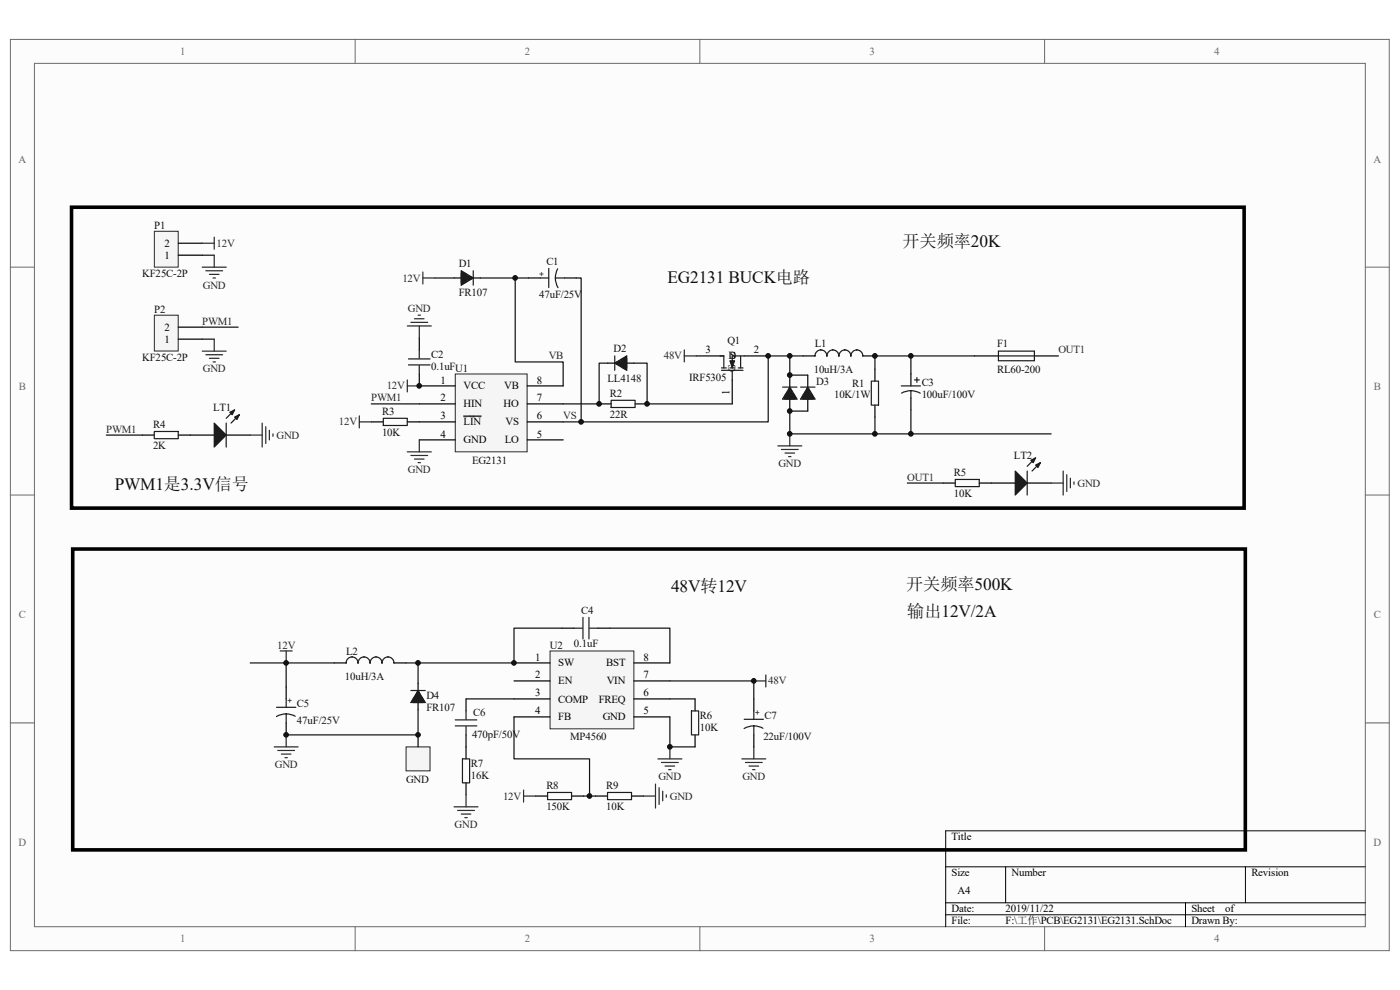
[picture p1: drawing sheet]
<svg xmlns="http://www.w3.org/2000/svg" width="297mm" height="210mm" viewBox="0 0 297 210" stroke-linecap="round" stroke-linejoin="round" font-family="sans-serif">
<path d="M2.2 8.4h292.5v193.3h-292.5z" fill="#fcfcfc"/>
<path d="M2.2 8.4h292.5v193.3h-292.5z" fill="none" stroke="#6a6a6a" stroke-width=".21"/>
<path d="M7.3 13.5h282.3v183.1h-282.3z" fill="#fcfcfc"/>
<g fill="none" stroke="#6a6a6a" stroke-width=".21">
<path d="M7.3 13.4h282.3v183.2h-282.3zM75.3 8.3v5.1M148.5 8.3v5.1M221.6 8.3v5.1M2.2 56.7h5.1M289.7 56.7h5M2.2 105h5.1M289.7 105h5M2.2 153.3h5.1M289.7 153.3h5M75.3 196.6v5.1M148.5 196.6v5.1"/>
<path d="M221.6 196.6v5.1"/>
</g>
<path d="M289.7 176.2h-89.1v20.4M200.6 183.9h89.1M200.6 191.5h89.1M200.6 194h89.1M213.3 183.9v7.6M251.5 191.5v5.1M264.2 183.9v7.6" fill="none" stroke="#000" stroke-width=".21"/>
<path d="M96.6 79.4h15.2v16.4h-15.2z" fill="#f5f5f5"/>
<path d="M96.6 79.3h15.2v16.5h-15.2z" fill="none" stroke="#262626" stroke-width=".21"/>
<g fill="none" stroke="#000" stroke-width=".25">
<path d="M96.3 59h1.5M100.4 59h1.5M88.9 79.3v2.6h7.7M88.9 71.7v2.5M128.9 77h1.5M133 77h1.5M147.7 75.5h5.1M157.9 75.5h5.1M170.3 75.5h2.6M183.1 75.5h2.5M185.6 78.3v2.5M193.2 79.3v2.6"/>
<path d="M206.7 75.5h5.1M219.4 75.5h5.1M30.2 92.3h2.5M37.8 92.3h7.6M48 92.3h5.1M78.8 89.5h2.5M86.4 89.5h10.2M88.9 93.3h7.7M88.9 85.7h7.7M98.4 88.3h3.7M111.8 81.9h7.7M111.8 93.3h7.7"/>
<path d="M111.8 89.5h7.7M111.8 85.7h7.7M127.1 85.7h2.5M134.7 85.7h2.6M155.3 80.6v5.1M185.6 85.9v2.6M193.2 84.4v2.5M200.1 102.5h2.6M207.7 102.5h7.7M217.9 102.5h5.1"/>
</g>
<g fill="none" stroke="#1c1c1c" stroke-width=".25">
<path d="M97.8 57.4l2.6 1.6-2.6 1.5zM100.4 57.4v3.1M86.7 77.4h4.5M86.7 76.1h4.5M88.9 74.2v1.8M88.9 77.5v1.8M130.4 77l2.6-1.5v3.1zM130.4 75.5v3.1M152.8 75.5h.8v2.5M153 78.6h4.6M153 78h1.1M154.8 78h1"/>
<path d="M155.3 78.6v2M156.6 78h1M157.1 75.5v2.5M157.9 75.5h-2.6v2.5M175.4 75.5a1.26 1.26 0 0 0-1.2-1.3 1.26 1.26 0 0 0-1.3 1.3M178 75.5a1.26 1.26 0 0 0-1.3-1.3 1.26 1.26 0 0 0-1.3 1.3M180.5 75.5a1.26 1.26 0 0 0-1.2-1.3h-.1a1.26 1.26 0 0 0-1.2 1.3M183 75.5a1.26 1.26 0 0 0-1.2-1.3 1.26 1.26 0 0 0-1.3 1.3M211.8 75.5h7.6M211.8 74.5h7.6v2h-7.6zM32.7 91.5h5.1v1.6h-5.1zM48 89.7v5.1"/>
<path d="M49.8 86.9l-1.8 1.8M50.8 88l-1.8 1.7M81.3 88.7h5.1v1.6h-5.1zM129.6 84.9h5.1v1.5h-5.1zM184.8 80.8h1.6v5.1h-1.6zM191.2 81.9h4.1M193.2 82.9v1.5M193.2 82.9l1.3 .2 .7 .3M193.2 82.9l-.8 .1-1.1 .4M194 80.6h1M194.5 80.1v1M217.9 99.9v5.1"/>
<path d="M219.7 97.1l-1.8 1.8M220.7 98.1l-1.8 1.8M202.7 101.7h5v1.5h-5z"/>
</g>
<g fill="none" stroke="#262626" stroke-width=".25">
<path d="M89.7 57.7v2.5M89.7 59h2.6M86.4 69.1h5.1M87.2 68.4h3.5M87.9 67.6h2.1M88.7 66.9h.5M88.9 69.1v2.6M145.2 74.2v2.6M145.2 75.5h2.5M53.1 92.3h2.5M55.6 89.7v5.1M56.4 90.5v3.6"/>
<path d="M57.1 91.3v2M57.9 92v.5M76.2 88.2v2.6M76.2 89.5h2.6M86.4 80.6v2.5M86.4 81.9h2.5M86.4 95.9h5.1M87.2 96.6h3.5M87.9 97.4h2.1M88.7 98.1h.5M88.9 93.3v2.6M165 94.6h5.1"/>
<path d="M165.8 95.3h3.5M166.5 96.1h2.1M167.3 96.9h.5M167.5 92v2.6"/>
</g>
<g fill="none" stroke="#0e0e0e" stroke-width=".25">
<path d="M92.3 59h4M101.9 59h10.2M109.3 59v17.8h10.2v5.1M128.9 77h-1.8v8.7h-7.6M134.5 77h2.8v8.7h18M170.3 75.5h-7.3v14h-39.7M193.2 75.5h-7.6v2.8M206.7 75.5h-13.5v3.8M22.6 92.3h7.6M78.8 85.7h10.1M193.2 86.9v5.1h-7.6v-3.5M193.2 92h29.8"/>
<path d="M192.5 102.5h7.6"/>
</g>
<path d="M154.8 76.5h1l-.5 1.5z" fill="#1c1c1c" stroke="#1c1c1c" stroke-width=".21"/>
<path d="M98.1 57.9v2.1M98.6 58.2v1.5M98.9 58.5v1M99.4 58.7v.5M99.4 59h.5M130.9 77h.5M131.4 76.8v.5M131.9 76.5v1M132.2 76.3v1.5M132.7 76v2" fill="none" stroke="#1c1c1c" stroke-width=".76"/>
<g fill="#1c1c1c" stroke="#1c1c1c" stroke-width=".25">
<path d="M45.4 89.7l2.6 2.6-2.6 2.5z"/>
<path d="M49.8 88.5l1-.5-.5 1z"/>
<path d="M48.8 87.5l1-.6-.5 1.1z"/>
<path d="M215.4 99.9l2.5 2.6-2.5 2.5z"/>
<path d="M219.7 98.6l1-.5-.5 1.1z"/>
<path d="M218.7 97.6l1-.5-.5 1z"/>
</g>
<path d="M15.2 44h248.7v63.8h-248.7z" fill="none" stroke="#000" stroke-width=".76"/>
<path d="M32.8 66.9h5v7.6h-5z" fill="#f5f5f5"/>
<path d="M32.7 66.9h5.1v7.6h-5.1z" fill="none" stroke="#262626" stroke-width=".21"/>
<path d="M37.8 71.9h5.1M37.8 69.4h5.1" fill="none" stroke="#000" stroke-width=".25"/>
<path d="M42.9 69.4h7.6M42.9 71.9h2.5" fill="none" stroke="#0e0e0e" stroke-width=".25"/>
<path d="M42.9 74.5h5.1M43.7 75.2h3.5M44.4 76h2.1M45.2 76.8h.5M45.4 71.9v2.6M225.5 99.9v5.1M223 102.5h2.5M226.3 100.7v3.5M227.1 101.4v2.1M227.8 102.2v.5" fill="none" stroke="#262626" stroke-width=".25"/>
<path d="M32.8 49.1h5v7.6h-5z" fill="#f5f5f5"/>
<path d="M32.7 49.1h5.1v7.6h-5.1z" fill="none" stroke="#262626" stroke-width=".21"/>
<path d="M37.8 54.1h5.1M37.8 51.6h5.1" fill="none" stroke="#000" stroke-width=".25"/>
<path d="M42.9 54.1h2.5" fill="none" stroke="#0e0e0e" stroke-width=".25"/>
<path d="M42.9 56.7h5.1M42.9 51.6h2.5M43.7 57.4h3.5M44.4 58.2h2.1M45.2 59h.5M45.4 50.3v2.6M45.4 54.1v2.6" fill="none" stroke="#262626" stroke-width=".25"/>
<path d="M116.7 138.1h17.8v16.5h-17.8z" fill="#f5f5f5"/>
<path d="M116.7 138.1h17.8v16.5h-17.8z" fill="none" stroke="#262626" stroke-width=".21"/>
<g fill="none" stroke="#000" stroke-width=".25">
<path d="M119.2 133.2h2.6M126.8 133.2h2.6M60.7 145.7v2.6M60.7 153.3v2.6M70.9 140.6h2.5M83.6 140.6h2.5M88.7 144.9v1.6M88.7 149v1.5M98.9 148.3v2.5M98.9 155.9v5.1M109 140.6h7.7M109 152.1h7.7"/>
<path d="M109 148.3h7.7M109 144.4h7.7M134.5 140.6h7.6M134.5 152.1h7.6M134.5 148.3h7.6M134.5 144.4h7.6M147.5 148.3v2.5M147.5 155.9v2.5M159.9 148.3v2.5M159.9 155.9v2.5M98.9 166.1v2.5M113.6 168.9h2.6"/>
<path d="M121.3 168.9h2.5M126.3 168.9h2.6M134 168.9h2.5"/>
</g>
<g fill="none" stroke="#1c1c1c" stroke-width=".25">
<path d="M121.8 133.2h1.7M123.7 131v4.5M124.9 131v4.5M125.1 133.2h1.7M58.7 150h4M60.7 148.3v1.7M60.7 151.6v1.7M62.6 151.9l-1.1-.4-.8-.1-1.3 .2-.8 .4M75.9 140.6a1.26 1.26 0 0 0-1.2-1.2 1.26 1.26 0 0 0-1.3 1.2M78.5 140.6a1.26 1.26 0 0 0-1.3-1.2 1.26 1.26 0 0 0-1.2 1.2M81 140.6a1.26 1.26 0 0 0-1.2-1.2 1.26 1.26 0 0 0-1.3 1.2M83.6 140.6a1.26 1.26 0 0 0-1.3-1.2 1.26 1.26 0 0 0-1.2 1.2"/>
<path d="M87.2 146.5h3M88.7 146.5l1.5 2.5h-3zM96.6 152.7h4.6M96.6 154h4.6M98.9 150.8v1.8M98.9 154.1v1.8M146.7 150.8h1.5v5.1h-1.5zM157.9 152.6h4.1M159.9 150.8v1.8M159.9 154.1v1.8M161.8 154.5l-1.1-.4-.8-.1-1.3 .2-.7 .3M98.1 161h1.5v5.1h-1.5z"/>
<path d="M116.2 168.1h5.1v1.5h-5.1zM128.9 168.1h5.1v1.5h-5.1z"/>
</g>
<path d="M87.7 148.8h2M87.9 148.3h1.6M88.2 148h1M88.4 147.5h.5M88.7 147v.5" fill="none" stroke="#1c1c1c" stroke-width=".76"/>
<path d="M119.2 133.2h-10.2v7.4h-22.9M129.4 133.2h12.7v7.4M53.1 140.6h17.8M60.7 140.6v5.1M88.7 150.5v5.4h-28M88.7 140.6v4.3M98.9 148.3h10.1M109 152.1v8.9h16.1v7.9h-1.3M142.1 144.4h17.8v3.9M142.1 152.1v6.3h5.4M142.1 148.3h5.4M125.1 168.9h1.2" fill="none" stroke="#0e0e0e" stroke-width=".25"/>
<g fill="none" stroke="#262626" stroke-width=".25">
<path d="M59.4 138.1h2.6M60.7 138.1v2.5M58.2 158.4h5.1M58.9 159.2h3.6M59.7 160h2M60.7 155.9v2.5M142.1 158.4v2.6M159.9 144.4h2.6M159.9 158.4v2.6M162.5 143.2v2.5M60.5 160.7h.5M96.3 171.1h5.1"/>
<path d="M97.1 171.9h3.5M97.8 172.7h2.1M98.6 173.4h.5M98.9 168.6v2.5M111.1 168.9h2.5M111.1 167.6v2.5M136.5 168.9h2.6M139.1 166.3v5.1M139.6 161h5.1M139.8 167.1v3.5M140.3 161.7h3.6M140.6 167.8v2.1"/>
<path d="M141.1 162.5h2M141.3 168.6v.5M141.9 163.3h.5M157.4 161h5.1M158.1 161.7h3.6M158.9 162.5h2M159.7 163.3h.5"/>
</g>
<path d="M86.2 158.5h5v5h-5z" fill="#f5f5f5"/>
<path d="M86.1 158.4h5.1v5.1h-5.1z" fill="none" stroke="#262626" stroke-width=".21"/>
<path d="M112.1 59h2.5M119.7 59h2.6M167.5 79.6v2.5M171.4 79.6v2.5M167.5 84.7v2.5M171.4 84.7v2.5M88.7 155.9v2.5" fill="none" stroke="#000" stroke-width=".25"/>
<path d="M15.4 116.5h248.8v63.8h-248.8z" fill="none" stroke="#000" stroke-width=".76"/>
<path d="M114.6 59h1.8M116.4 56.9v4.1M117.9 59h1.8M118.3 57l-.4 1.2-.1 .8 .2 1.2 .4 .8M166 82.1h3.1M167.5 82.1l1.6 2.6h-3.1zM169.8 82.1h3.1M171.4 82.1l1.5 2.6h-3.1z" fill="none" stroke="#1c1c1c" stroke-width=".25"/>
<path d="M122.3 59h1v30.5h-3.8M167.5 75.5v4.1h3.9M171.4 87.2h-3.9v4.8h18.1" fill="none" stroke="#0e0e0e" stroke-width=".25"/>
<path d="M166.5 84.4h2.1M166.8 83.9h1.5M167 83.6h1.1M167.3 83.1h.5M167.5 82.6v.5M170.3 84.4h2.1M170.6 83.9h1.5M170.9 83.6h1M171.1 83.1h.5M171.4 82.6v.5" fill="none" stroke="#1c1c1c" stroke-width=".76"/>
<g fill="#0e0e0e" stroke="#0e0e0e" stroke-width=".21">
<circle cx="60.7" cy="155.9" r=".5"/>
<circle cx="60.7" cy="140.6" r=".5"/>
<circle cx="88.7" cy="155.9" r=".5"/>
<circle cx="88.7" cy="140.6" r=".5"/>
<circle cx="88.9" cy="81.8" r=".5"/>
<circle cx="109" cy="140.6" r=".5"/>
<circle cx="109.3" cy="59" r=".5"/>
<circle cx="123.3" cy="89.5" r=".5"/>
<circle cx="125.1" cy="168.8" r=".5"/>
<circle cx="127.1" cy="85.7" r=".5"/>
<circle cx="137.3" cy="85.7" r=".5"/>
<circle cx="142.1" cy="158.4" r=".5"/>
<circle cx="159.9" cy="144.4" r=".5"/>
<circle cx="163" cy="75.5" r=".5"/>
<circle cx="167.5" cy="92" r=".5"/>
<circle cx="167.5" cy="87.2" r=".5"/>
<circle cx="167.5" cy="79.6" r=".5"/>
<circle cx="167.5" cy="75.5" r=".5"/>
<circle cx="185.6" cy="92" r=".5"/>
<circle cx="185.6" cy="75.5" r=".5"/>
<circle cx="193.2" cy="92" r=".5"/>
<circle cx="193.2" cy="75.5" r=".5"/>
</g>
<g font-size="3.7" fill="#0e0e0e">
<text x="141.6" y="59.9">EG2131 BUCK电路</text>
<text x="24.3" y="104">PWM1是3.3V信号</text>
<text x="142.4" y="125.6">48V转12V</text>
</g>
<g font-size="3.6" fill="#0e0e0e">
<text x="191.4" y="52.3">开关频率20K</text>
<text x="192.2" y="125.1">开关频率500K</text>
<text x="192.5" y="130.9">输出12V/2A</text>
</g>
<g font-size="2.3" fill="#696969">
<text x="38.2" y="11.6">1</text>
<text x="111.4" y="11.6">2</text>
<text x="184.5" y="11.6">3</text>
<text x="257.6" y="11.6">4</text>
<text x="4" y="34.5">A</text>
<text x="291.4" y="34.5">A</text>
<text x="4" y="82.8">B</text>
<text x="291.4" y="82.8">B</text>
<text x="4" y="131.2">C</text>
<text x="291.4" y="131.2">C</text>
<text x="4" y="179.5">D</text>
<text x="291.4" y="179.5">D</text>
<text x="38.2" y="199.9">1</text>
<text x="111.4" y="199.9">2</text>
<text x="184.5" y="199.9">3</text>
<text x="257.6" y="199.9">4</text>
</g>
<g font-size="2.3" fill="#0e0e0e">
<text x="32.7" y="48.5">P1</text>
<text x="30.2" y="58.7">KF25C-2P</text>
<text x="97.3" y="56.7">D1</text>
<text x="115.9" y="56.2">C1</text>
<text x="97.3" y="62.8">FR107</text>
<text x="114.4" y="63.3">47uF/25V</text>
<text x="32.7" y="66.3">P2</text>
<text x="30.2" y="76.5">KF25C-2P</text>
<text x="91.5" y="76">C2</text>
<text x="130.1" y="74.7">D2</text>
<text x="154.3" y="72.9">Q1</text>
<text x="172.9" y="73.7">L1</text>
<text x="211.5" y="73.7">F1</text>
<text x="91.5" y="78.5">0.1uFU1</text>
<text x="128.9" y="81.1">LL4148</text>
<text x="146.2" y="80.8">IRF5305</text>
<text x="172.6" y="79.1">10uH/3A</text>
<text x="173.1" y="81.6">D3</text>
<text x="180.8" y="82.1">R1</text>
<text x="195.5" y="81.9">C3</text>
<text x="211.5" y="79.1">RL60-200</text>
<text x="45.2" y="87.2">LT1</text>
<text x="81.1" y="88">R3</text>
<text x="129.4" y="88.7">22R</text>
<text x="129.4" y="84.1">R2</text>
<text x="176.9" y="84.4">10K/1W</text>
<text x="195.5" y="84.4">100uF/100V</text>
<text x="32.5" y="95.3">2K</text>
<text x="32.5" y="90.7">R4</text>
<text x="81.1" y="92.5">10K</text>
<text x="100.1" y="98.4">EG2131</text>
<text x="202.4" y="100.9">R5</text>
<text x="215.1" y="97.4">LT2</text>
<text x="202.4" y="105.5">10K</text>
<text x="123.3" y="130.2">C4</text>
<text x="116.7" y="137.6">U2</text>
<text x="121.7" y="137.3">0.1uF</text>
<text x="73.4" y="138.8">L2</text>
<text x="73.2" y="144.2">10uH/3A</text>
<text x="90.5" y="148.2">D4</text>
<text x="63" y="153.6">47uF/25V</text>
<text x="63" y="150">C5</text>
<text x="90.5" y="150.8">FR107</text>
<text x="100.4" y="151.8">C6</text>
<text x="148.5" y="155.1">10K</text>
<text x="148.5" y="152.6">R6</text>
<text x="162.2" y="152.6">C7</text>
<text x="100.1" y="156.6">470pF/50V</text>
<text x="121" y="156.9">MP4560</text>
<text x="161.9" y="156.9">22uF/100V</text>
<text x="86.1" y="166.1">GND</text>
<text x="99.9" y="165.3">16K</text>
<text x="99.9" y="162.8">R7</text>
<text x="115.9" y="167.3">R8</text>
<text x="128.6" y="167.3">R9</text>
<text x="115.9" y="171.9">150K</text>
<text x="128.6" y="171.9">10K</text>
</g>
<g font-size="2.3">
<text x="34.9" y="52.4">2</text>
<text x="34.9" y="54.9">1</text>
<text x="34.9" y="70.2">2</text>
<text x="34.9" y="72.7">1</text>
<text x="149.6" y="75">3</text>
<text x="154.6" y="76.3">D</text>
<text x="154.9" y="76.3">S</text>
<text x="159.9" y="75">2</text>
<text x="93.4" y="81.4">1</text>
<text x="98.4" y="82.6">VCC</text>
<text x="107" y="82.6">VB</text>
<text x="113.9" y="81.4">8</text>
<text x="154.8" y="83.8" transform="rotate(-90 154.8 83.8)">1</text>
<text x="156.1" y="78.8" transform="rotate(-90 156.1 78.8)">G</text>
<text x="93.4" y="85.2">2</text>
<text x="93.4" y="89">3</text>
<text x="98.4" y="86.4">HIN</text>
<text x="106.8" y="86.4">HO</text>
<text x="113.9" y="89">6</text>
<text x="113.9" y="85.2">7</text>
<text x="93.4" y="92.8">4</text>
<text x="98.4" y="94.1">GND</text>
<text x="98.4" y="90.2">LIN</text>
<text x="107.1" y="94.1">LO</text>
<text x="107.2" y="90.2">VS</text>
<text x="113.9" y="92.8">5</text>
<text x="113.5" y="140.1">1</text>
<text x="113.5" y="143.9">2</text>
<text x="118.4" y="141.4">SW</text>
<text x="128.6" y="141.4">BST</text>
<text x="136.5" y="143.9">7</text>
<text x="136.5" y="140.1">8</text>
<text x="113.5" y="147.7">3</text>
<text x="118.4" y="145.2">EN</text>
<text x="118.4" y="149">COMP</text>
<text x="127" y="149">FREQ</text>
<text x="128.7" y="145.2">VIN</text>
<text x="136.5" y="147.7">6</text>
<text x="113.5" y="151.6">4</text>
<text x="118.4" y="152.8">FB</text>
<text x="127.9" y="152.8">GND</text>
<text x="136.5" y="151.6">5</text>
<text x="201.9" y="178.2">Title</text>
<text x="201.9" y="185.8">Size</text>
<text x="214.6" y="185.8">Number</text>
<text x="265.5" y="185.8">Revision</text>
<text x="203.1" y="189.7">A4</text>
<text x="201.9" y="193.5">Date:</text>
<text x="201.9" y="196">File:</text>
<text x="213.3" y="193.5">2019/11/22</text>
<text x="213.3" y="196">F:\工作\PCB\EG2131\EG2131.SchDoc</text>
<text x="252.8" y="193.5">Sheet</text>
<text x="252.8" y="196">Drawn By:</text>
<text x="259.9" y="193.5">of</text>
</g>
<g font-size="2.3" fill="#262626">
<text x="46" y="52.4">12V</text>
<text x="85.4" y="59.7">12V</text>
<text x="43" y="61.2">GND</text>
<text x="42.9" y="68.9">PWM1</text>
<text x="86.5" y="66.1">GND</text>
<text x="116.4" y="76.3">VB</text>
<text x="140.8" y="76.3">48V</text>
<text x="224.5" y="75">OUT1</text>
<text x="43" y="79">GND</text>
<text x="82" y="82.6">12V</text>
<text x="78.8" y="85.2">PWM1</text>
<text x="119.5" y="89">VS</text>
<text x="22.5" y="91.8">PWM1</text>
<text x="58.7" y="93.1">GND</text>
<text x="71.9" y="90.2">12V</text>
<text x="86.5" y="100.4">GND</text>
<text x="165.1" y="99.1">GND</text>
<text x="192.5" y="101.9">OUT1</text>
<text x="228.6" y="103.2">GND</text>
<text x="58.8" y="137.6">12V</text>
<text x="163" y="145.2">48V</text>
<text x="58.3" y="162.9">GND</text>
<text x="139.7" y="165.5">GND</text>
<text x="157.5" y="165.5">GND</text>
<text x="106.7" y="169.6">12V</text>
<text x="142.1" y="169.6">GND</text>
<text x="96.5" y="175.7">GND</text>
</g>
<g font-size="1.8" fill="#1c1c1c">
<text x="114.4" y="58.8">+</text>
<text x="60.9" y="148" transform="rotate(90 60.9 148)">+</text>
<text x="160.1" y="150.5" transform="rotate(90 160.1 150.5)">+</text>
</g>
</svg>
